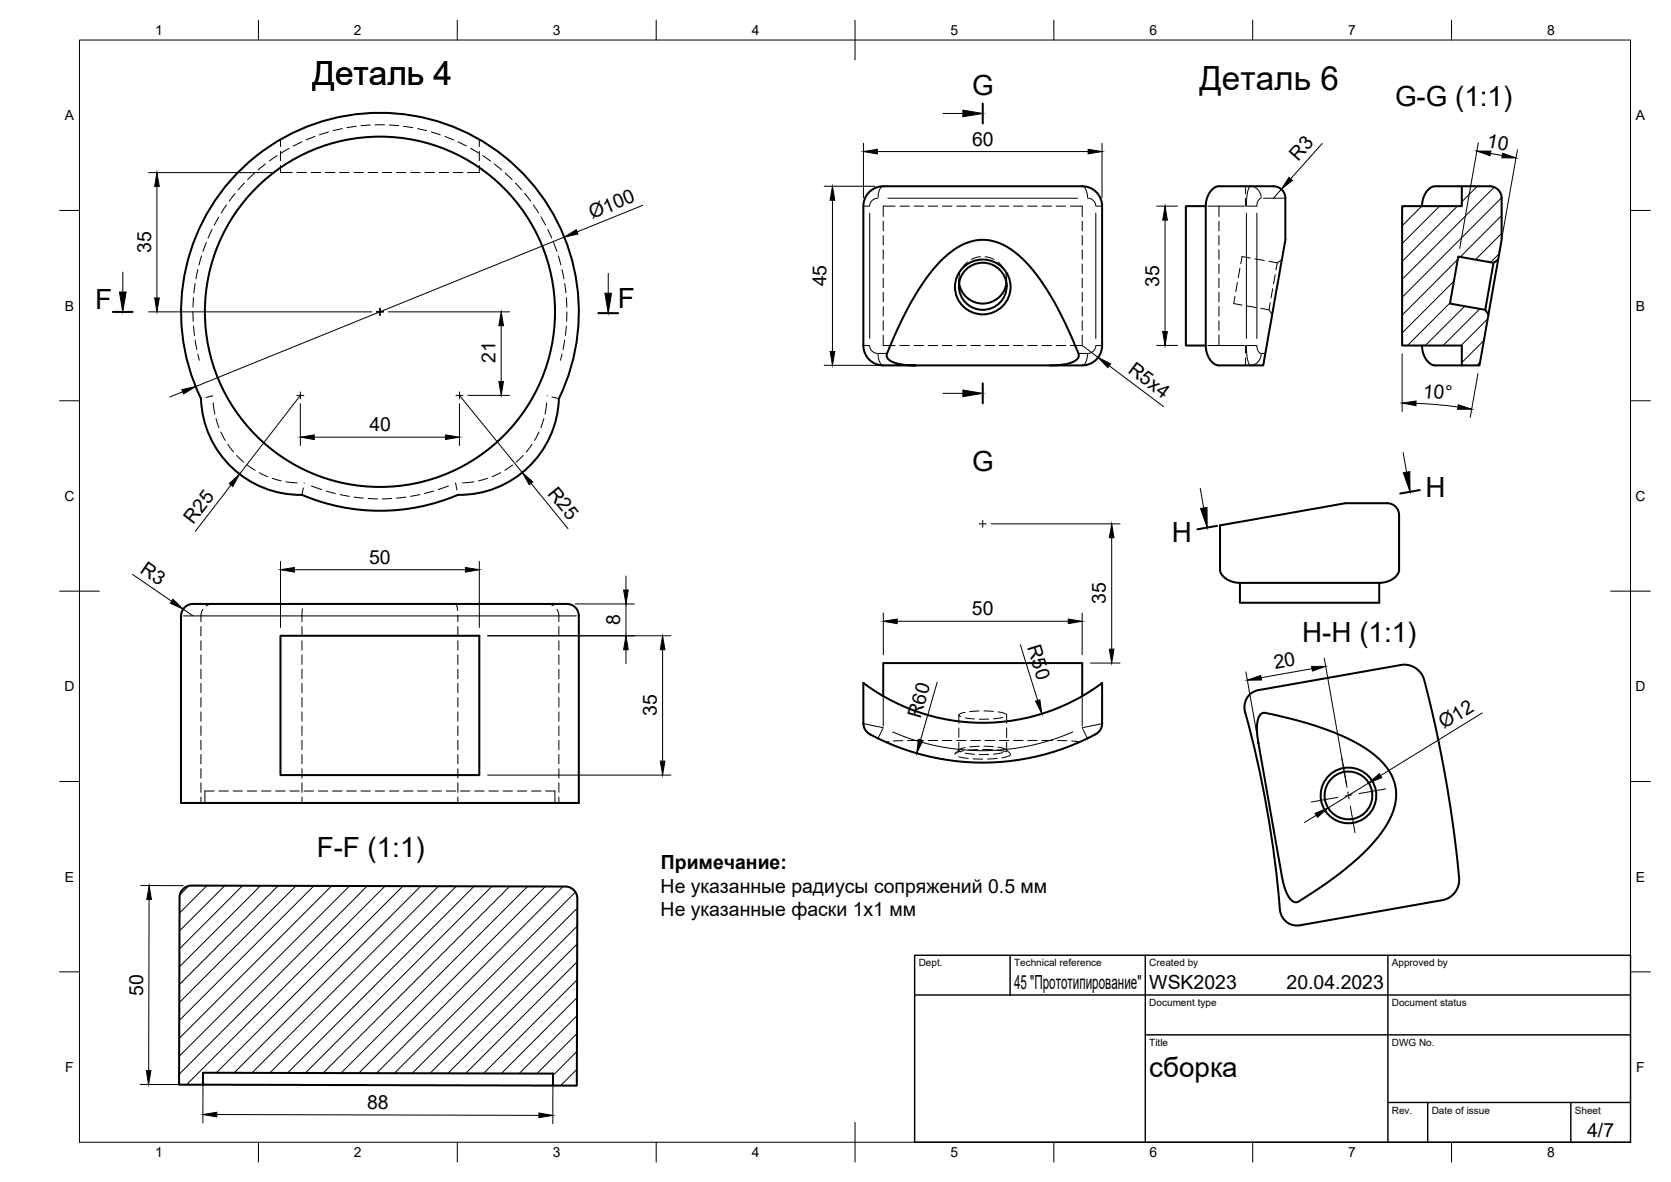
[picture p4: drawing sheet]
<svg xmlns="http://www.w3.org/2000/svg" width="420mm" height="297mm" viewBox="0 0 420 297" stroke-linecap="round" stroke-linejoin="round" font-family="sans-serif">
<!-- layer: Hidden -->
<g fill="none" stroke="#000" stroke-width=".25">
<path d="M70.5 35.1v1.7M70.5 38v2.4M120.5 35.1v1.7M120.5 38v2.4M70.5 41.6v1.8h3M74.7 43.4h2.4M78.3 43.4h2.3M81.8 43.4h2.4M85.4 43.4h2.4M89 43.4h2.4M92.5 43.4h2.4M96.1 43.4h2.4"/>
<path d="M99.7 43.4h2.4M103.3 43.4h2.3M106.8 43.4h2.4M110.4 43.4h2.4M114 43.4h2.4M120.5 41.6v1.8h-2.9M222.1 55.6v2.4M222.1 59.2v2.4M225.1 51.8h-3v2.6M226.3 51.8h2.3M229.8 51.8h2.4M233.4 51.8h2.4"/>
<path d="M237 51.8h2.4M240.6 51.8h2.3M244.1 51.8h2.4M247.7 51.8h2.4M251.3 51.8h2.3M254.8 51.8h2.4M258.4 51.8h2.4M262 51.8h2.4M265.6 51.8h2.3M269.1 51.8h3v2.6M272.1 55.6v2.4M272.1 59.2v2.4"/>
<path d="M306.5 51.8v2.6M306.5 55.6v2.4M306.5 59.2v2.4M313.2 46.8v1.9M313.2 49.9v1.9M222.1 62.8v2.4M222.1 66.3v2.4M222.1 69.9v2.4M222.1 73.5v2.4M222.1 77.1v2.3M241.1 70.4v1.6M241.3 68.8l-.1 2.4"/>
<path d="M243.3 65.9l-.8 .7-.7 1.1M246.5 64.5l-2.3 .7M247.7 64.5l2.3 .7M251 65.9l.7 .7 .7 1.1M252.9 68.8l.1 2.4M253.1 70.4v1.6M272.1 62.8v2.4M272.1 66.3v2.4M272.1 69.9v2.4M272.1 73.5v2.4M272.1 77.1v2.3M306.5 62.8v2.4"/>
<path d="M306.5 66.3v2.4M306.5 69.9v2.4M306.5 73.5v2.4M306.5 77.1v2.3M310.5 74.5l-.3 1.8 2.1 .4M311.1 71l-.4 2.3M311.8 67.4l-.5 2.4M313.5 76.9l2.3 .4M314.4 64.8l-2.1-.3-.3 1.8M315.6 65.1l2.3 .4M317 77.5l2.1 .4 .8 1.1M319.1 65.7l2.1 .3"/>
<path d="M319.4 76.1l-.3 1.8M320 72.5l-.4 2.4M320.6 69l-.4 2.4M321.2 66l-.4 1.8M322.3 65.2l-1.1 .8M53.5 99.5l-1.7 .4M137.5 99.5h.1M138.8 99.8l1.7 .4M222.1 84.2v2.6h3M222.1 80.6v2.4M226.3 86.8h2.3M229.8 86.8h2.4"/>
<path d="M233.4 86.8h2.4M237 86.8h2.4M240.6 86.8h2.3M244.1 86.8h2.4M247.7 86.8h2.4M251.3 86.8h2.3M254.8 86.8h2.4M258.4 86.8h2.4M262 86.8h2.4M265.6 86.8h2.3M272.1 84.2v2.6h-3M272.1 80.6v2.4"/>
<path d="M306.5 80.6v2.4M306.5 84.2v2.6M313.2 86.8v1.9M313.2 89.9v1.9M50.6 100.2h-.1M76.3 122.6l-.4 1.8M76.5 121.4h.1M114.6 121.4l.3 1.7M115.1 124.3v.1M50.5 157.4v2.4M51 153.1l-.4 1.1-.1 2M53.5 151.8l-.9 .1-.8 .4"/>
<path d="M75.9 157.4v2.4M76 153l-.1 3.2M76.5 151.8l-.1 .1M114.6 151.8l.3 .5 .2 1.1M115.1 154.6v1.6M115.1 157.4v2.4M137.5 151.8h.7l1 .5M140 153.1l.5 1.1v2M140.5 157.4v2.4M50.5 161v2.4M50.5 164.6v2.4M50.5 168.2v2.3"/>
<path d="M50.5 171.7v2.4M50.5 175.3v2.4M50.5 178.9v2.4M75.9 161v2.4M75.9 164.6v2.4M75.9 168.2v2.3M75.9 171.7v2.4M75.9 175.3v2.4M75.9 178.9v2.4M115.1 161v2.4M115.1 164.6v2.4M115.1 168.2v2.3"/>
<path d="M115.1 171.7v2.4M115.1 175.3v2.4M115.1 178.9v2.4M140.5 161v2.4M140.5 164.6v2.4M140.5 168.2v2.3M140.5 171.7v2.4M140.5 175.3v2.4M140.5 178.9v2.4M241.1 179.7v2.1M242.7 179l-1.5 .5-.1 .3 .4 .3M246.2 178.7l-2.4 .1"/>
<path d="M247.4 178.7l2.4 .1M251 178.9a2.88 2.88 0 0 1 2.1 .8v2.1M50.5 182.4v2.4M50.5 186v2.4M50.5 189.6v2.4M50.5 193.2v2.3M50.5 196.7v2.4M53.8 198.8h-2.3v3M55 198.8h2.4M58.6 198.8h2.4M62.2 198.8h2.4M65.7 198.8h2.4"/>
<path d="M69.3 198.8h2.4M72.9 198.8h2.4M75.9 182.4v2.4M75.9 186v2.4M75.9 189.6v2.4M75.9 193.2v2.3M75.9 196.7v2.4M76.5 198.8h2.3M80.1 198.8h2.3M83.6 198.8h2.4M87.2 198.8h2.4M90.8 198.8h2.3"/>
<path d="M94.3 198.8h2.4M97.9 198.8h2.4M101.5 198.8h2.4M105.1 198.8h2.3M108.6 198.8h2.4M112.2 198.8h2.4M115.1 182.4v2.4M115.1 186v2.4M115.1 189.6v2.4M115.1 193.2v2.3M115.1 196.7v2.4M115.8 198.8h2.4"/>
<path d="M119.3 198.8h2.4M122.9 198.8h2.4M126.5 198.8h2.4M130.1 198.8h2.3M133.6 198.8h2.4M137.2 198.8h2.3v3M140.5 182.4v2.4M140.5 186v2.4M140.5 189.6v2.4M140.5 193.2v2.3M140.5 196.7v2.4M223.5 186.3l-.6 .2 .1 .1"/>
<path d="M227 186.1l-2.4 .1M232.2 186.1h-4M233.4 186.1h2.4M237 186.1h2.4M240.6 186.1h2.3M241.1 190.2l2.4 .4M241.1 183v2.3M241.1 186.5v2.1M241.2 188.4l-1 .9M242.3 188.7a2.83 2.83 0 0 0-2.2 .9M242.7 187.9l-1.5 .5-.1 .2 .4 .4M242.7 189.3l2.3 .3"/>
<path d="M242.7 180.4l2.3 .3M244.1 186.1h2.4M244.7 190.7l2.4 .1M245.9 188.4l-2.4 .1M246.2 187.5l-2.4 .2M247.1 188.3l2.4 .1M247.4 187.5l2.4 .1M247.7 186.1h2.4M248.6 189.6h-2.4M248.6 180.7h-2.4M250.7 190.6l-2.4 .2M250.7 188.5l2.4 .4"/>
<path d="M251.3 186.1h2.3M252.1 189.1l-2.3 .4M252.1 180.3l-2.3 .3M253 188.4l1 .9M253.1 186.5v2.1a2.88 2.88 0 0 0-2.1-.8M253.1 183v2.3M254.1 189.6a2.93 2.93 0 0 1-2.2 .8M254.8 186.1h2.4M258.4 186.1h2.4M262 186.1h2.7M265.9 186.1h2.4M269.5 186.2l1.5 .2 .3 .1-.1 .1"/>
<path d="M50.5 200.3v1.5M75.9 200.3v1.5M115.1 200.3v1.5M140.5 200.3v1.5"/>
</g>
<!-- layer: Hidden Narrow -->
<g fill="none" stroke="#000" stroke-width=".25">
<path d="M69.7 39.1l-2 1.4M72.7 37.3l-2 1.2M75.9 35.7l-2.2 1M79.2 34.3l-2.2 .9M82.6 33.2l-2.3 .7M86.1 32.3l-2.4 .6M89.6 31.7l-2.4 .4M93.1 31.4l-2.3 .2M94.3 31.4h2.4M97.9 31.4l2.4 .2M101.5 31.7l2.3 .4M105 32.3l2.3 .6"/>
<path d="M108.5 33.2l2.2 .7M111.8 34.3l2.3 .9M115.1 35.7l2.2 1M118.3 37.3l2.1 1.2M121.4 39.1l1.9 1.4M53.3 57.7l-1 2.1M55 54.5l-1.1 2.1M56.9 51.5l-1.3 2M59.1 48.7l-1.5 1.9M61.4 46l-1.5 1.7M64 43.5l-1.7 1.6M66.7 41.2l-1.8 1.5"/>
<path d="M124.3 41.2l1.8 1.5M127 43.5l1.8 1.6M129.6 46l1.6 1.7M132 48.6l1.4 1.9M134.1 51.5l1.3 2M136 54.5l1.2 2.1M137.7 57.6l1 2.2M48.5 78.4l.1 2.4M48.6 74.8l-.1 2.4M49.1 71.3l-.3 2.3M49.7 67.7l-.4 2.4M50.7 64.3l-.7 2.3"/>
<path d="M51.9 60.9l-.9 2.3M139.2 60.9l.8 2.2M140.4 64.3l.6 2.3M141.3 67.7l.5 2.4M142 71.2l.3 2.4M142.4 74.8l.1 2.4M142.5 78.4v2.3M48.7 81.9l.2 2.4M49.1 85.5l.4 2.3M49.7 89l.4 1.5M141.3 89l-.4 1.5M142 85.5l-.4 2.3"/>
<path d="M142.4 81.9l-.2 2.4M53.6 101.2l.4 2.9M54.3 105.2l.8 2.3M55.5 108.6l1.1 2.1M57.3 111.7l1.4 1.9M59.5 114.5l1.7 1.6M62.2 116.8l1.9 1.4M65.2 118.8l2.1 1M125.9 118.8l-2.2 1M128.9 116.8l-2 1.4M131.6 114.5l-1.8 1.6M133.8 111.7l-1.5 1.9"/>
<path d="M135.5 108.5l-1.1 2.2M136.8 105.2l-.8 2.3M137.5 101.2l-.5 2.8M68.4 120.2l2.3 .6M71.9 121.1l2.8 .3M78.3 122.1l2.6 .9M82 123.4l2.3 .6M85.5 124.3l2.3 .4M89 124.9l2.4 .3M92.6 125.3l2.3 .1M98.5 125.3l-2.4 .1M102 124.9l-2.3 .3"/>
<path d="M105.6 124.3l-2.4 .4M109 123.4l-2.3 .6M112.8 122.1l-2.6 .9M119.2 121.1l-2.9 .3M122.6 120.2l-2.3 .6"/>
</g>
<!-- layer: Visible -->
<g fill="none" stroke="#000" stroke-width=".51">
<path d="M60 43.1a50 50 0 0 1 64.4-5.6 50 50 0 0 1 16.1 62.7 25 25 0 0 1-25.4 24.2 50 50 0 0 1-39.2 0 25 25 0 0 1-25.4-24.2 50 50 0 0 1 9.5-57.1zM303.2 51.8h-5v35h5M304.6 47.8l.9-.7 .8-.3h12.9a3.3 3.3 0 0 1 4 3v10.5l-5.6 31.5h-11.3l-1.2-.5-1-1.1-.7-1.6-.2-1.8v-35l.4-2.3zM352.6 51.8h15v-5h7a2.99 2.99 0 0 1 3 3v10.5l-.9 4.9-1.2 .8-8.8-1.5-2.1 11.8 8.8 1.6 .9 1.1-2.3 12.8h-4.4v-5h-15zM367.6 46.8h-6.9l-.8 .3-1 .7-.7 1.1-.5 1.4-.2 1.5M241.2 71.2a6 6 0 0 0 5.9 5.1 6 6 0 0 0 6-5.1M375.5 66l-2.1 11.9M376.7 65.2l-2.4 13.8M230.2 91.8l-3-.1-2.1-.5-1.6-.8-.5-.7-.1-.5a87.1 87.1 0 0 1 11.7-21.4 18.3 18.3 0 0 1 11.1-7.4 13.7 13.7 0 0 1 11.2 4.4 57.4 57.4 0 0 1 11.7 18l2.7 6.5-.2 .7-.6 .6-1.4 .6-1.3 .3-3.3 .3h-42.7l-1.1-.2-1.5-.7-1-.9-.5-.8-.6-2.1v-35.6l.3-1.3 .6-1.3 .8-.9 .9-.6 2.1-.6h50.6l1.9 .5 1.1 .7 1.3 1.8 .4 1.7v35.6l-.2 1-.4 1.1-.7 1-1.3 1-1 .4-1.1 .2h-8.4M357.5 86.8l.2 1.6 .5 1.4 .7 1 1 .8 .8 .2h6.9M351.8 129.5a2.99 2.99 0 0 0-3-3h-10.5l-31.5 5.5 .1 11.9 .7 .9 1.1 .9 1.3 .5 1.3 .3h35.5l1.8-.3 1.1-.4 1.1-.7 .7-.8 .2-.7 .1-14.1M46.2 152.9a4.7 4.7 0 0 1 3.8-1.1h91.5a3.3 3.3 0 0 1 4 3v47h-100v-47l.1-.7z"/>
<path d="M70.5 159.8h50v35h-50zM311.8 146.5v5h35v-5M222.1 174.9a50.1 50.1 0 0 0 50 0M222.1 174.9l-5-3.3v10.2M222.1 174.9v-8.3h50v8.3M272.1 174.9l5-3.3v10.2a3.4 3.4 0 0 1-1.7 2.8l-1 .5a60 60 0 0 1-55.3-.4l-.3-.2a3.2 3.2 0 0 1-1.7-2.7M314.2 174.6l1-.8 1.1-.4 36-6.3 1.9 .1 1.7 .7 1.2 1.1 .7 1.1 1.9 7 3 14.1 2.6 16 1.6 14.1-.2 1.3-.6 1.4-1 1-1 .7-1.2 .5-36.6 6.4-1.5-.2-1.2-.6-1.1-1.3-.6-1.6a285.6 285.6 0 0 0-9-50.9l.3-2.1zM316.9 179.6l.8-.5a91.5 91.5 0 0 1 22.2 7 20.6 20.6 0 0 1 10.3 9.5 12.6 12.6 0 0 1-1.5 11.6 49.3 49.3 0 0 1-13.3 13.4l-5.1 3.5-4.2 2.6-.8-.1-.6-.4-1-1.5-.8-1.9-.6-2.4-6.1-35.3-.1-3.3 .3-1.4zM45.8 223.6l1.1-.8 1-.2 94.3 .2 1.1 .2 1.2 .9 .4 .6 .3 1.1-.2 47.2h-6v-3l-88-.2v3h-6l.1-47.3 .2-.8zM51 272.6l88 .2"/>
<circle cx="95.5" cy="78.4" r="44"/>
<circle cx="247.1" cy="72.1" r="6.9"/>
<circle cx="247.1" cy="72" r="6"/>
<circle cx="339.1" cy="199.9" r="7"/>
<circle cx="339.1" cy="199.9" r="6"/>
</g>
<!-- layer: Visible Narrow -->
<g fill="none" stroke="#000" stroke-width=".25">
<path d="M217.1 51.8h1.4M218.7 53.6v31.5M220.8 49.8l-.9 .2-.7 .4-.4 .6-.1 .8M222 46.8a2.82 2.82 0 0 0-1.2 2.8M223.2 49.8h47.8M272.2 46.8a2.82 2.82 0 0 1 1.2 2.8M273.4 49.8l.9 .2 .7 .4 .4 .6 .1 .8M275.5 53.6v31.5M275.7 51.8h1.4M303.7 51.8h9.2M313.4 53.6v31.5M313.5 51.8h2.5"/>
<path d="M314.4 46.8l-.4 .5-.3 1-.3 3.5M314.6 46.8a2.84 2.84 0 0 1 2.5 2.8M316 53.6v31.5M317.1 49.8l-.4 .1-.4 .6-.3 1.3M317.7 49.8h5.5M217.1 86.8h1.4M218.7 86.8l.1 .8 .4 .6 .7 .5 .9 .1M220.8 89l.2 1.4a1.76 1.76 0 0 0 1 1.4M220.9 88.8h2M271.3 88.8h2M273.4 89l-.1 1.4a1.76 1.76 0 0 1-1.1 1.4M275.5 86.8l-.1 .8-.4 .6-.7 .5-.9 .1"/>
<path d="M275.7 86.8h1.4M303.7 86.8h9.2M313.4 86.8l.3 3.6 .3 .9 .4 .5M313.5 86.8h2.5M316 86.8l.2 1 .5 .9 1.4 .1M317.1 89a2.88 2.88 0 0 1-2.5 2.8M46.1 154.8h98.8M222.1 175.3v7.2M272.1 175.3v7.2M217.1 181.8l5 1.1M222 183.1l-1.2 2.5M224.5 183.9a56.8 56.8 0 0 0 45.2 0"/>
<path d="M272.2 183.1l1.2 2.5M277.1 181.8l-5 1.1"/>
</g>
<!-- layer: BORDER -->
<g fill="none" stroke="#000" stroke-width=".25">
<path d="M20 10.1h390v276.9h-390zM65 5.1v5M115 5.1v5M165 5.1v5M215 5.1v10M265 5.1v5M315 5.1v5M365 5.1v5M15 52.9h5M410 52.9h5M15 100.7h5M410 100.7h5"/>
<path d="M15 148.6h10M405 148.6h10M15 196.4h5M410 196.4h5M15 244.2h5M410 244.2h5M65 287v5M115 287v5M165 287v5M215 282.1v9.9M265 287v5M315 287v5"/>
<path d="M365 287v5"/>
</g>
<!-- layer: TITLEBLOCK -->
<path d="M230 240.1h180v46.9h-180zM230 250h180M254 240.1v9.9M288 240.1v46.9M349 240.1v46.9M288 260.1h122M349 277.1h61M359 277.1v9.9M395 277.1v9.9" fill="none" stroke="#000" stroke-width=".36"/>
<!-- layer: Smart Centers -->
<g fill="none" stroke="#000" stroke-width=".25">
<path d="M94.6 78.4h1.8M95.5 77.5v1.8M74.6 99.4h1.8M75.5 98.5v1.8M114.6 99.4h1.8M115.5 98.5v1.8M246.2 131.6h1.8M247.1 130.8v1.7M337.4 190.5l1.2 6.8M338.9 199l.3 1.8M339.9 199.7l-1.7 .4M348.4 198.3l-6.7 1.1"/>
<path d="M336.4 200.4l-6.7 1.2M339.5 202.5l1.2 6.8"/>
</g>
<!-- layer: FD_Dimensions -->
<g fill="none" stroke="#000" stroke-width=".25">
<path d="M217.1 36v13.7M220.6 38.1h53M277.1 36v13.7M332.5 36.1l-8 8.9M371.7 35.9l-4.7 26.5M374.8 38.6l2.9 .5M381.6 37.6l-4.6 25.5M37.4 43.4h31M39.5 46.9v28M141.9 59.6l-92.7 37.5M161.6 51.6l-16.5 6.7M207.2 46.8h12.8"/>
<path d="M209.3 50.3v38M290.9 51.8h5.2M292.9 55.3v28M322.2 47.6l-2 2.2M37.4 78.4h56M97.6 78.4h30.5M45.9 98.5l-3.2 1.3M75.5 99.4l-15.3 19.7M115.5 99.4l15.8 19.4M117.6 99.4h10.5M126 81.9v14M207.2 91.8h20.9"/>
<path d="M272.1 86.8l4 3M278.9 91.9l13.7 10.3M290.9 86.8h5.2M352.6 88.9v14.5M371.6 93.9l-1.9 11M75.5 101.5v10.5M79 109.9h33M115.5 101.5v10.5M356 101.4l5.3 .3 5.3 .6M58.1 121.9l-9 11.6M133.5 121.5l9.3 11.3M249.2 131.6h32.4"/>
<path d="M279.5 135.1v28M33.3 144.3l9.9 6.8M46.1 153.1l2.4 1.7M70.5 141.1v16.6M74 143.2h43M120.5 141.1v16.6M122.6 159.8h46.1M144.6 151.8h14.9M157.4 144.8v3.5M157.4 151.8v8M222.1 154v10.5M225.6 156.1h43"/>
<path d="M272.1 154v10.5M157.4 163.3v3.5M166.6 163.3v28M235.6 171.4l-4.1 14.5M256.6 162l4.3 14M274.2 166.6h7.4M313.3 168.9l2.8 15.8M329.9 168l-12.8 2.3M333 165.4l5.7 32.4M372.7 179.2l-25.6 15.7M122.6 194.8h46.1M344.2 196.8l-10.3 6.2"/>
<path d="M331 204.9l-3 1.8M35.4 222.5l10.7 .1M37.5 226l-.1 43M35.3 272.5l13.6 .1M51 271.7v10.5M139 271.9v10.5M54.5 280.1l81 .2"/>
</g>
<g fill="#000" stroke="#000" stroke-width=".25">
<path d="M217.1 38.1l3.5-.6v1.2zM273.6 37.5l3.5 .6-3.5 .6zM371.3 38h3.6l-.2 1.1zM377.8 38.5l3.4 1.2h-3.6zM39.5 43.4l.5 3.5h-1.1zM141.9 59.6l3-1.9 .4 1.1zM209.3 46.8l.6 3.5h-1.2zM292.9 51.8l.6 3.5h-1.1zM324.1 44.6l.9 .7-2.8 2.3zM38.9 74.9h1.1l-.5 3.5zM45.7 97.9l3.5-.8-3 1.9zM126 78.4l.6 3.5h-1.2z"/>
<path d="M125.4 95.9h1.2l-.6 3.5zM208.7 88.3h1.2l-.6 3.5zM276.1 89.8l3.2 1.6-.7 1zM292.4 83.3h1.1l-.6 3.5zM75.5 109.9l3.5-.6v1.2zM112 109.3l3.5 .6-3.5 .6zM352.6 101.3l3.5-.5-.1 1.1zM366.7 101.7l3.4 1.1-3.6 .1zM57.6 121.5l2.6-2.4-1.7 3.2zM131.3 118.8l2.7 2.3-.9 .7zM279.5 131.6l.6 3.5h-1.2zM43.5 150.6l2.6 2.5-3.3-1.5z"/>
<path d="M70.5 143.2l3.5-.6v1.2zM117 142.6l3.5 .6-3.5 .6zM156.8 148.3h1.2l-.6 3.5zM222.1 156.1l3.5-.5v1.1zM268.6 155.6l3.5 .5-3.5 .6zM157.4 159.8l.6 3.5h-1.2zM166.6 159.8l.6 3.5h-1.2zM260.4 176.2l1.1-.3 .5 3.5zM278.9 163.1h1.2l-.6 3.5zM313.6 170.9l3.4-1.2 .2 1.2zM329.8 167.5h3.5l-3.3 1.1zM166 191.3h1.2l-.6 3.5z"/>
<path d="M230.9 185.8l1.2 .3-1.6 3.2zM344.2 196.8l2.6-2.4 .7 1zM330.7 204.4l3.2-1.4-2.6 2.4zM37.5 222.6l.6 3.4h-1.2zM36.8 269h1.2l-.6 3.5zM51 280.1l3.5-.6v1.2zM135.5 279.7l3.5 .6-3.5 .6z"/>
</g>
<!-- layer: Hatching -->
<g fill="none" stroke="#000" stroke-width=".25">
<path d="M353 51.8l-.4 .4M357.5 51.8l-4.9 4.9M362 51.8l-9.4 9.4M366.5 51.8l-13.9 13.9M371.5 46.8l-3.9 3.9M375.7 47l-23.1 23.2M377.5 49.7l-24.9 25M377.5 54.2l-10.3 10.4M377.5 58.7l-6.5 6.5M364.6 76.1l-10.7 10.7M365.6 70.7l-13 13M366.5 65.2l-13.9 14"/>
<path d="M368.3 76.9l-9.9 9.9M372.1 77.6l-9.2 9.2M376.9 63.8l-2.1 2.1M372.1 91l-.7 .8M373.1 85.6l-5.5 5.5M374.1 80.1l-6.7 6.7M47.4 222.7l-2.2 2.2M52 222.6l-6.9 6.9M56.5 222.6l-11.4 11.3M61 222.6l-15.9 15.8M65.4 222.6l-20.3 20.4M69.9 222.6l-24.8 24.8"/>
<path d="M74.4 222.6l-29.3 29.4M78.9 222.7l-33.8 33.8M83.4 222.7l-38.3 38.2M87.8 222.7l-42.8 42.8M92.3 222.7l-47.3 47.3M96.8 222.7l-49.9 49.9M101.3 222.7l-46.9 46.9M105.7 222.7l-46.8 46.9M110.2 222.7l-46.8 46.9M114.7 222.7l-46.9 46.9M119.2 222.7l-46.9 46.9M123.7 222.8l-46.9 46.8"/>
<path d="M128.1 222.8l-46.8 46.8M132.6 222.8l-46.9 46.9M137.1 222.8l-46.9 46.9M141.6 222.8l-46.9 46.9M144.7 224.2l-45.5 45.5M145.1 237.2l-32.5 32.5M145.1 228.2l-41.4 41.5M145.1 232.7l-37 37M145.1 259.7l-10.1 10.1M145.1 250.7l-19.1 19.1M145.1 255.2l-14.6 14.6M145.1 241.7l-28 28.1"/>
<path d="M145.1 246.2l-23.5 23.6M145 268.7l-4 4.1M145.1 264.2l-6.1 6.1"/>
</g>
<!-- layer: Section Lines -->
<path d="M247.1 26v5M28.4 78.4h5M150.4 78.7h5M247.1 96.3v5.1M306 132.2l-4.9 .8M357 123.2l-4.9 .8" fill="none" stroke="#000" stroke-width=".51"/>
<path d="M237.1 28.5h5M30.9 68.4v5M153 68.7l-.1 5M237.1 98.9h5M352.8 113.7l.9 5M301.8 122.7l.9 5" fill="none" stroke="#000" stroke-width=".25"/>
<path d="M242.1 27.7l5 .8-5 .8zM30 73.4h1.7l-.8 5zM152.1 73.7h1.7l-.9 5zM242.1 98l5 .9-5 .8zM352.8 118.8l1.7-.3v5.1zM301.9 127.8l1.6-.3v5.1z" fill="#000" stroke="#000" stroke-width=".25"/>
<g font-size="8.4">
<text x="78.6" y="21.5">Деталь 4</text>
<text x="301.6" y="22.7">Деталь 6</text>
</g>
<g font-size="7">
<text x="244.4" y="23.9">G</text>
<text x="350.8" y="26.6">G-G (1:1)</text>
<text x="23.9" y="77.5">F</text>
<text x="155.3" y="77.3">F</text>
<text x="244.4" y="118.3">G</text>
<text x="358.4" y="125">H</text>
<text x="294.6" y="136.2">H</text>
<text x="327.4" y="161.4">H-H (1:1)</text>
<text x="79.6" y="215.3">F-F (1:1)</text>
<text x="289" y="270.6">сборка</text>
</g>
<g font-size="4.9">
<text x="244.4" y="36.6">60</text>
<text x="326.4" y="40.6" transform="rotate(-48 326.4 40.6)">R3</text>
<text x="373.7" y="36.9" transform="rotate(10 373.7 36.9)">10</text>
<text x="148.9" y="55.1" transform="rotate(-22 148.9 55.1)">Ø100</text>
<text x="38" y="63.6" transform="rotate(-90 38 63.6)">35</text>
<text x="207.9" y="72" transform="rotate(-90 207.9 72)">45</text>
<text x="291.5" y="72" transform="rotate(-90 291.5 72)">35</text>
<text x="124.6" y="91.2" transform="rotate(-90 124.6 91.2)">21</text>
<text x="283.4" y="93.5" transform="rotate(37 283.4 93.5)">R5х4</text>
<text x="357.7" y="99.9" transform="rotate(5 357.7 99.9)">10°</text>
<text x="92.9" y="108.4">40</text>
<text x="137.5" y="124" transform="rotate(51 137.5 124)">R25</text>
<text x="48.6" y="131.8" transform="rotate(-52 48.6 131.8)">R25</text>
<text x="35" y="143.7" transform="rotate(34 35 143.7)">R3</text>
<text x="92.8" y="141.7">50</text>
<text x="244.4" y="154.7">50</text>
<text x="278.1" y="151.9" transform="rotate(-90 278.1 151.9)">35</text>
<text x="155.9" y="157.1" transform="rotate(-90 155.9 157.1)">8</text>
<text x="258.3" y="162.6" transform="rotate(73 258.3 162.6)">R50</text>
<text x="320.6" y="168.2" transform="rotate(-10 320.6 168.2)">20</text>
<text x="165.1" y="180" transform="rotate(-90 165.1 180)">35</text>
<text x="231.5" y="180.8" transform="rotate(-74 231.5 180.8)">R60</text>
<text x="363.1" y="183.3" transform="rotate(-32 363.1 183.3)">Ø12</text>
<text x="166.2" y="218.5">Примечание:</text>
<text x="166.1" y="224.3">Не указанные радиусы сопряжений 0.5 мм</text>
<text x="166.1" y="230.2">Не указанные фаски 1х1 мм</text>
<text x="36" y="250.2" transform="rotate(-90 36 250.2)">50</text>
<text x="255" y="248.5">45 &quot;Прототипирование&quot;</text>
<text x="289" y="248.5">WSK2023</text>
<text x="323.5" y="248.5">20.04.2023</text>
<text x="92.3" y="278.7">88</text>
<text x="399.1" y="285.7">4/7</text>
</g>
<g font-size="3.5">
<text x="39" y="8.8">1</text>
<text x="89" y="8.8">2</text>
<text x="139" y="8.8">3</text>
<text x="189" y="8.8">4</text>
<text x="239" y="8.8">5</text>
<text x="289" y="8.8">6</text>
<text x="339" y="8.8">7</text>
<text x="389" y="8.8">8</text>
<text x="16.3" y="30.2">A</text>
<text x="411.3" y="30.2">A</text>
<text x="16.3" y="78">B</text>
<text x="411.3" y="78">B</text>
<text x="16.2" y="125.9">C</text>
<text x="411.2" y="125.9">C</text>
<text x="16.2" y="173.7">D</text>
<text x="411.2" y="173.7">D</text>
<text x="16.3" y="221.6">E</text>
<text x="411.3" y="221.6">E</text>
<text x="16.4" y="269.4">F</text>
<text x="411.4" y="269.4">F</text>
<text x="39" y="290.8">1</text>
<text x="89" y="290.8">2</text>
<text x="139" y="290.8">3</text>
<text x="189" y="290.8">4</text>
<text x="239" y="290.8">5</text>
<text x="289" y="290.8">6</text>
<text x="339" y="290.8">7</text>
<text x="389" y="290.8">8</text>
</g>
<g font-size="2.5">
<text x="231" y="242.9">Dept.</text>
<text x="255" y="242.9">Technical reference</text>
<text x="289" y="242.9">Created by</text>
<text x="350" y="242.9">Approved by</text>
<text x="289" y="252.8">Document type</text>
<text x="350" y="252.8">Document status</text>
<text x="289" y="262.9">Title</text>
<text x="350" y="262.9">DWG No.</text>
<text x="350" y="279.9">Rev.</text>
<text x="360" y="279.9">Date of issue</text>
<text x="396" y="279.9">Sheet</text>
</g>
</svg>
